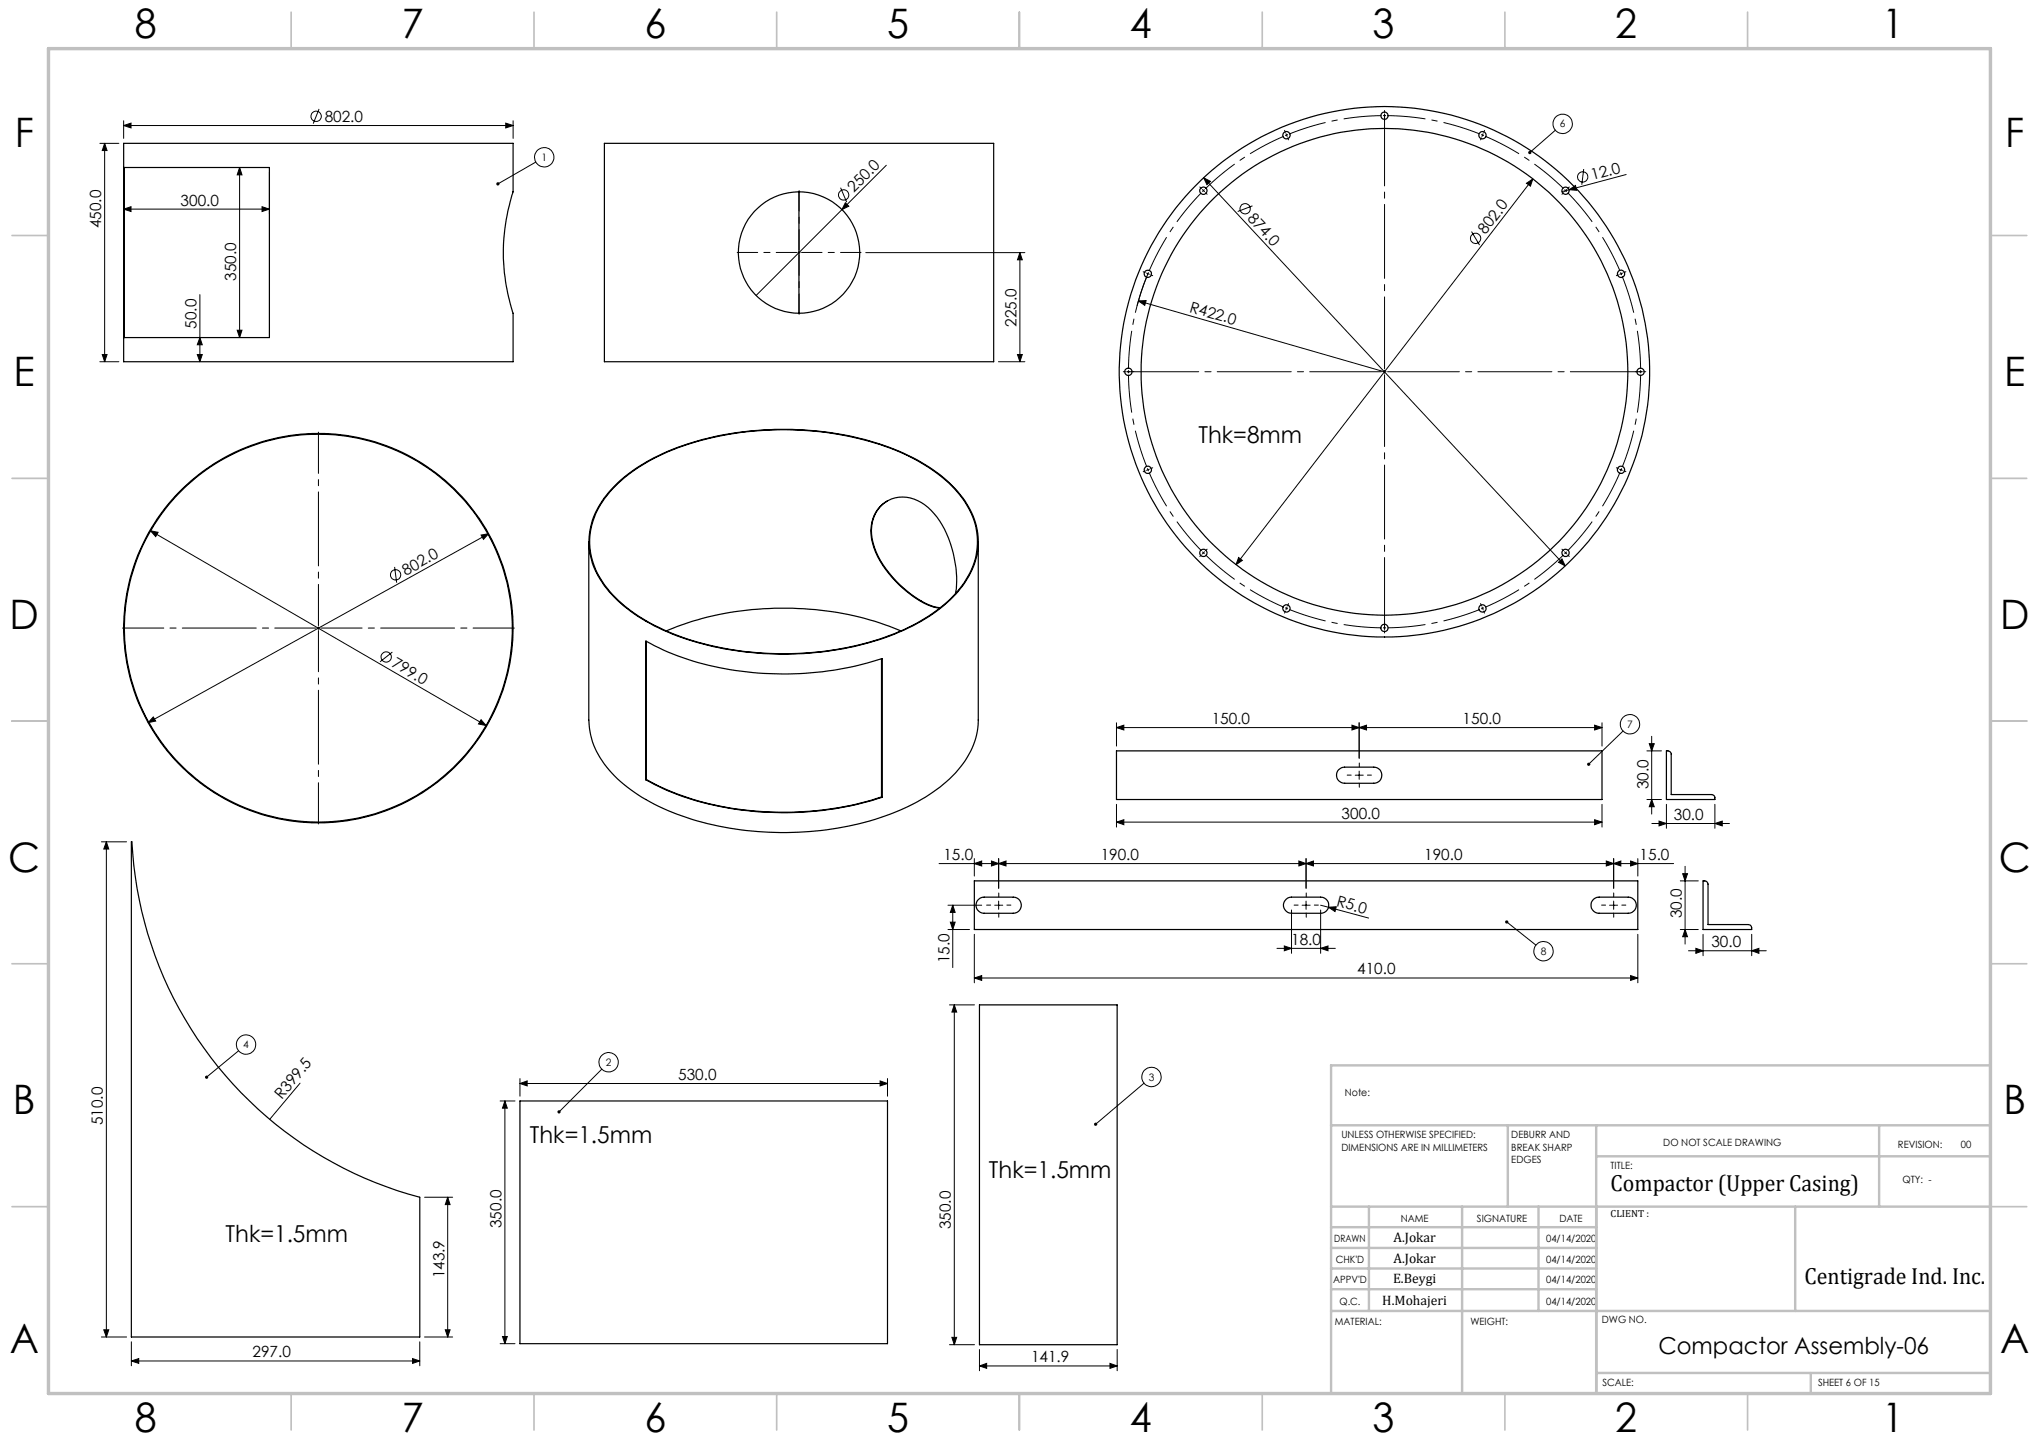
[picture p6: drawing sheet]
<svg xmlns="http://www.w3.org/2000/svg" width="420mm" height="297mm" viewBox="0 0 420 297" stroke-linecap="round" stroke-linejoin="round" font-family="sans-serif">
<g fill="none" stroke="#000" stroke-width=".21">
<path d="M20.6 29.5h3.9M21.6 29.5l.4 1.5h-.9zM21.6 29.5v45M25.5 25.9l1.5-.5v.9zM25.5 24.9v3.6M25.5 25.9h80.2M49.4 34.5l.4 1.5h-.9zM49.4 34.5v35M55.5 35.5v8.6M65.7 22.4l-1.2 3.1M104.2 25.4l1.5 .5-1.5 .4zM105.7 24.9v3.6"/>
<path d="M110.4 33.4l-7.8 4.5M173.1 38.7l1.3 3M182.6 34l-26.8 26.9M247.9 36.6l74.5 80M247.9 36.6l1.4 .8-.7 .6zM314.4 37.7l1.3-.8-.5 1.4zM315.7 36.9l-61.1 79.4M320.4 26.8l-5.3 4.6M323.2 39.1l1.3-.9 .3 1zM323.2 39.1l-1.5 .4M326.2 34.8l-.4 3.3M335 35.9l-11.8 3.2"/>
<path d="M25.5 43.1l1.5-.5v1zM25.5 43.1h30M54 42.6l1.5 .5-1.5 .5zM164.3 52h.5M164.6 51.7v.6M174.1 41.8l.7 .7-1.4 .7zM178.3 52h32.8M210.1 52l.5 1.5h-1zM210.1 52v22.5M236.5 56.3l-1 2.5-1.3 4.2M258 42.4l-3 1.2M303.1 47.7l1.7 2.8"/>
<path d="M20.6 74.5h3.9M21.1 73h.9l-.4 1.5zM40.6 73h1.1l-.5 1.5zM41.2 69.5l.5 1.5h-1.1zM41.2 60.7v13.8M48.9 68h.9l-.4 1.5zM205.7 74.5h5.4M209.6 73h1l-.5 1.5zM234.5 62l1.6-.1-.3 1zM234.5 62l50.7 14.6M333.6 96.7l.6 .2M334 96.5l-.2 .5"/>
<path d="M31 109.3l69.1 40.1M31 109.3l1.6 .3-.5 .9zM81.3 116.8l.4 3.2M99.1 110.2l1.5-.3-1 1.2zM100.6 109.9l-70.1 38.9M255.1 114.8l.8 .6-1.3 .9zM321 115.8l.7-.7 .7 1.5zM65.3 129.4h.5M65.6 129.1v.5M80.8 134.3l-2.5 2M31.6 147.7l.5 .8-1.6 .3zM99.1 148.2l1 1.2-1.5-.3z"/>
<path d="M230 149.9l1.5-.5v1zM230 148.9v4.8M278.5 149.4l1.5 .5-1.5 .5zM279.2 159.7h1.6M280 149.9l1.5-.5v1zM280 148.9v7.3M280 158.8v1.7M328.5 149.4l1.5 .5-1.5 .5zM330 149.9h-100M330 148.9v4.8M334.3 150.6l-7.1 6.8M339.2 154.7h3"/>
<path d="M339.7 153.2h1l-.5 1.5zM340.2 151.7v16M20.9 173.4h5.2M21.9 173.4l.5 1.5h-1zM21.9 173.4v102M193.4 177.9h151.3M200.7 177.9l1.5-.6v1.1zM200.7 176.8v3.6M204.2 177.3l1.5 .6-1.5 .5zM205.7 177.9l1.5-.6v1.1zM205.7 176.8v6.1M230 169.3l1.5-.5v1.1z"/>
<path d="M230 165.7v4.7M230 169.3h100M267.5 177.3l1.5 .6-1.5 .5zM269 177.9l1.5-.6v1.1zM269 176.8v6.1M328.5 168.8l1.5 .5-1.5 .6zM330 165.7v4.7M330.9 177.3l1.5 .6-1.5 .5zM332.4 176.8v6.1M332.4 177.9l1.5-.6v1.1zM335.9 177.3l1.5 .6-1.5 .5zM337.4 176.8v3.6"/>
<path d="M339.2 164.7h3M340.2 164.7l.5 1.5h-1zM340.3 169.6h15.9M341.7 169.1l1.6 .5-1.6 .5zM343.3 165.7v4.9M346.6 179.9h1l-.5 1.5zM347.1 178.4v16M353.2 169.6l1.6-.5v1zM353.2 165.7v4.9M195.3 186.4h6.9M195.3 191.4h4.4M195.8 189.9h.9l-.4 1.5z"/>
<path d="M196.3 186.4l.4 1.5h-.9zM196.3 186.4v12.9M200.7 192.4v10M204.9 186.4h1.7M205.7 185.6v1.7M263 195.3h12.1M264.5 194.8l1.5 .5-1.5 .5zM266 187.4v9M268.2 186.4h1.7M269 185.6v1.7M272 195.3l1.5-.5v1zM272 187.4v9"/>
<path d="M272 186.4l1.6 .5M273.6 186.9l1.6-.1-.2 .9zM273.6 186.9l8.3 2.2M310.4 189.9l6 4.8M331.5 186.4h1.7M332.4 185.6v1.7M337.4 192.4v10M346.1 181.4h3.7M346.1 191.4h3.7M347.1 191.4l.5 1.5h-1zM347.8 195.8h16M349.3 195.3l1.5 .5-1.5 .6z"/>
<path d="M350.8 192.4v4.4M360.8 195.8l1.5-.5v1.1zM360.8 192.4v4.4M49.1 216.4l-6.6 5.5M195.6 207h5.1M196.6 207l.5 1.5h-1zM196.6 207v70M200.7 201.4l1.5-.5v1zM200.7 201.4h136.7M335.9 200.9l1.5 .5-1.5 .5zM61.8 223.1l-6.2 7.4M103 226.8h3.1"/>
<path d="M104 226.8l.5 1.4h-1zM104 226.8v50M107.1 223.2l1.5-.6v1.1zM107.1 222.1v3.7M107.1 223.2h75.7M124 220.2l-8.9 8.8M181.3 222.6l1.5 .6-1.5 .5zM182.8 222.1v3.7M235.7 223.1l-10 8.5M87.5 246.6h5.7M92.2 246.6l.5 1.5h-1zM92.2 246.6v28.8"/>
<path d="M20.9 275.4h5.2M21.4 273.9h1l-.5 1.5zM27.1 276.4v4.9M85 279.8l1.5 .5-1.5 .5zM86.5 276.4v4.9M87.5 275.4h5.7M91.7 273.9h1l-.5 1.5zM103 276.8h3.1M103.5 275.3h1l-.5 1.5zM195.6 277h5.1M196.1 275.4h1l-.5 1.6zM201.8 278v4.3"/>
<path d="M230.1 278v4.3M27.1 280.3l1.5-.5v1zM27.1 280.3h59.4M201.8 281.3l1.4-.5v1zM201.8 281.3h28.3M228.6 280.8l1.5 .5-1.5 .5z"/>
<circle cx="65.1" cy="24" r="1.06"/>
<circle cx="112.1" cy="32.4" r="1.99"/>
<circle cx="321.9" cy="25.5" r="1.99"/>
<circle cx="326" cy="36.4" r="1.06"/>
<circle cx="173.8" cy="40.2" r="1.05"/>
<circle cx="256.5" cy="43" r="1.07"/>
<circle cx="303.9" cy="49.1" r="1.05"/>
<circle cx="81.5" cy="118.4" r="1.05"/>
<circle cx="79.6" cy="135.3" r="1.06"/>
<circle cx="335.7" cy="149.2" r="2"/>
<circle cx="318" cy="195.9" r="2"/>
<circle cx="50.7" cy="215.1" r="2"/>
<circle cx="125.4" cy="218.8" r="2"/>
<circle cx="237.2" cy="221.8" r="2"/>
</g>
<g fill="none" stroke="#000" stroke-width=".21" stroke-dasharray="15.2 1.3 1.3 1.3" stroke-linecap="butt">
<path d="M247.9 39.3l-.2 .2M247.9 39.3l.2-.3M265 27.8l-.3 .1M265 27.8l.3-.1M285.2 23.8h-.3M285.2 23.8h.3M305.4 27.8l-.3-.1M305.4 27.8l.3 .1M322.5 39.3l-.2-.3M322.5 39.3l.2 .2M236.5 56.4l-.2 .3M236.5 56.4l.1-.3"/>
<path d="M333.9 56.4l-.1-.3M333.9 56.4l.1 .3M232.4 76.6v.3M232.4 76.6v-.4M337.9 76.6v-.4M337.9 76.6v.3M236.5 96.7l.1 .3M236.5 96.7l-.2-.2M247.9 113.9l.2 .2M247.9 113.9l-.2-.3M322.5 113.9l.2-.3M322.5 113.9l-.2 .2"/>
<path d="M265 125.3l.3 .1M265 125.3l-.3-.1M285.2 129.3h.3M285.2 129.3h-.3M305.4 125.3l.3-.1M305.4 125.3l-.3 .1"/>
</g>
<g fill="none" stroke="#000" stroke-width=".21" stroke-dasharray="15.2 1.3 1.3 1.3" stroke-dashoffset="7.4" stroke-linecap="butt">
<path d="M247.5 39.7a52.8 52.8 0 0 0-10.8 16.1M264.4 28.1a52.7 52.7 0 0 0-16.1 10.7M284.6 23.8a52.8 52.8 0 0 0-19 3.8M304.8 27.6a52.7 52.7 0 0 0-19-3.8M322 38.8a52.8 52.8 0 0 0-16-10.7M236.2 57a52.7 52.7 0 0 0-3.8 18.9M333.7 55.8a52.7 52.7 0 0 0-10.8-16.1M232.4 77.2a52.8 52.8 0 0 0 3.8 19M337.9 75.9a52.8 52.8 0 0 0-3.7-18.9M236.7 97.3a52.7 52.7 0 0 0 10.8 16.1M334.2 96.2a52.7 52.7 0 0 0 3.7-19M248.3 114.3a52.8 52.8 0 0 0 16.1 10.8"/>
<path d="M322.9 113.4a52.8 52.8 0 0 0 10.8-16.1M265.6 125.5a52.7 52.7 0 0 0 19 3.8M285.8 129.3a52.8 52.8 0 0 0 19-3.8M306 125.1a52.7 52.7 0 0 0 16-10.8"/>
</g>
<g fill="none" stroke="#000" stroke-width=".21" stroke-dasharray="15.2 1.3 1.3 1.3">
<path d="M247.5 38.8l-.4-.3M247.9 39.3l-.2-.3M247.9 39.3l.2 .2M248.3 39.7l.3 .3M264.8 27.2l-.2-.4M265 27.8l-.1-.3M265 27.8l.1 .3M265.2 28.4l.2 .4M285.2 23.8v-.3M285.2 23.8v.3M285.2 23.2v-.5M285.2 24.4v.5"/>
<path d="M305.1 28.4l-.1 .4M305.4 27.8l.1-.3M305.4 27.8l-.1 .3M305.6 27.2l.2-.4M322.1 39.7l-.4 .3M322.5 39.3l.2-.3M322.5 39.3l-.2 .2M322.9 38.8l.3-.3M235.9 56.1l-.4-.1M236.5 56.4l-.3-.1M236.5 56.4l.2 .1M237 56.6l.4 .2"/>
<path d="M333.3 56.6l-.4 .2M333.9 56.4l.3-.1M333.9 56.4l-.3 .1M334.5 56.1l.4-.1M231.8 76.6h-.4M232.4 76.6h-.3M232.4 76.6h.4M233.1 76.6h.4M285.2 76.6v-.4M285.2 76.6h-.3M285.2 76.6v.3M285.2 76.6h.3"/>
<path d="M337.3 76.6h-.4M337.9 76.6h.4M337.9 76.6h-.3M338.6 76.6h.4M235.9 97l-.4 .2M236.5 96.7l-.3 .2M236.5 96.7l.2-.1M237 96.5l.4-.2M333.3 96.5l-.4-.2M334.5 97l.4 .2M247.5 114.3l-.4 .3M247.9 113.9l-.2 .2"/>
<path d="M247.9 113.9l.2-.3M248.3 113.4l.3-.3M322.1 113.4l-.4-.3M322.5 113.9l.2 .2M322.5 113.9l-.2-.3M322.9 114.3l.3 .3M264.8 125.9l-.2 .4M265 125.3l-.1 .3M265 125.3l.1-.3M265.2 124.7l.2-.4M285.2 129.3v.3M285.2 129.3v-.3"/>
<path d="M285.2 129.9v.5M285.2 128.7v-.5M305.1 124.7l-.1-.4M305.4 125.3l.1 .3M305.4 125.3l-.1-.3M305.6 125.9l.2 .4M278.3 159.6h-.8M280 158v-.9M281.7 159.6h.8M280 161.3v.8M204.1 186.4h-.9M205.7 184.8v-.9"/>
<path d="M205.7 188.1v.8M207.4 186.4h.8M267.4 186.4h-.8M269.1 184.8v-.9M269.1 188.1v.8M270.7 186.4h.9M330.7 186.4h-.8M332.4 184.8v-.9M332.4 188.1v.8M334.1 186.4h.8"/>
</g>
<path d="M284.6 76.6h-52.5M285.2 75.9v-52.4M285.2 77.2v52.4M285.8 76.6h52.5" fill="none" stroke="#000" stroke-width=".21" stroke-dasharray="15.2 1.3 1.3 1.3" stroke-dashoffset=".5"/>
<path d="M164.1 52h-12.2M164.6 51.5v-12.3M164.6 52.5v12.2M165.1 52h12.3" fill="none" stroke="#000" stroke-width=".21" stroke-dasharray="15.2 1.3 1.3 1.3" stroke-dashoffset="11"/>
<path d="M65.1 129.4h-39.9M65.6 128.9v-39.9M65.6 129.9v39.8M66.1 129.4h39.8" fill="none" stroke="#000" stroke-width=".21" stroke-dasharray="15.2 1.3 1.3 1.3" stroke-dashoffset="6.7"/>
<g fill="none" stroke="#c0c0c0" stroke-width=".35">
<path d="M60 2.5v7.5M110 2.5v7.5M160 2.5v7.5M210 2.5v7.5M260 2.5v7.5M310 2.5v7.5M360 2.5v7.5M2.5 48.5h7.5M410 48.5h7.5M2.5 98.5h7.5M410 98.5h7.5M2.5 148.5h7.5"/>
<path d="M410 148.5h7.5M2.5 198.5h7.5M410 198.5h7.5M2.5 248.5h7.5M410 248.5h7.5M60 287v7.5M110 287v7.5M160 287v7.5M210 287v7.5M260 287v7.5M310 287v7.5M360 287v7.5"/>
</g>
<g fill="none" stroke="#c0c0c0" stroke-width=".5">
<path d="M410 219.4h-135.8v67.4M274.2 231.8h135.8M310.6 231.8v16.7M328.8 231.8v55.2M328.8 238.2h81.2M387.1 231.8v16.7M274.2 248.5h135.8M274.2 257h54.6M274.2 252.8h54.6M282 248.5v21.5M301.2 248.5v38.3M316.9 248.5v21.5"/>
<path d="M369.8 248.5v21.5M274.2 265.5h54.6M274.2 261.3h54.6M274.2 270h135.8M328.8 282.8h81.2M373 282.8v4.2"/>
</g>
<path d="M10 10h400v277h-400z" fill="none" stroke="#c0c0c0" stroke-width=".7"/>
<g fill="#000">
<path d="M323.2 39.1l1.3-.9 .3 1zM174.1 41.8l.7 .7-1.4 .7zM234.5 62l1.6-.1-.3 1zM273.6 186.9l1.6-.1-.2 .9z"/>
<path d="M25.5 25.9l1.5-.5v.9zM104.2 25.4l1.5 .5-1.5 .4zM27.1 280.3l1.5-.5v1zM85 279.8l1.5 .5-1.5 .5z"/>
<path d="M49.4 34.5l.4 1.5h-.9zM48.9 68h.9l-.4 1.5zM41.2 69.5l.5 1.5h-1.1zM40.6 73h1.1l-.5 1.5zM21.9 173.4l.5 1.5h-1zM21.4 273.9h1l-.5 1.5zM104 226.8l.5 1.4h-1zM103.5 275.3h1l-.5 1.5zM196.6 207l.5 1.5h-1zM196.1 275.4h1l-.5 1.6zM339.7 153.2h1l-.5 1.5zM340.2 164.7l.5 1.5h-1z"/>
<path d="M102.3 37.6v.4l.3-.1-.3 .1a.33 .33 0 0 0 .4 .1 .33 .33 0 0 0 .1-.5 .33 .33 0 0 0-.5 0zM314.8 31.3l.1 .3 .2-.2-.2 .2a.34 .34 0 0 0 .5 .1 .34 .34 0 0 0-.1-.6 .34 .34 0 0 0-.5 .2zM42.3 221.7v.4l.2-.2-.2 .2a.34 .34 0 0 0 .5 0 .34 .34 0 0 0 0-.5 .34 .34 0 0 0-.5 .1zM114.9 228.8l-.1 .2 .1 .2 .2-.2-.2 .2a.33 .33 0 0 0 .5 0 .33 .33 0 0 0 0-.4 .33 .33 0 0 0-.5 0zM225.4 231.4v.4l.3-.2-.3 .2a.34 .34 0 0 0 .5 0 .34 .34 0 0 0 0-.5 .34 .34 0 0 0-.5 .1zM327 157.2v.5l.2-.3-.2 .3a.34 .34 0 0 0 .5 0 .34 .34 0 0 0 0-.5 .34 .34 0 0 0-.5 0zM310.1 189.7a.34 .34 0 0 0 .2 .5 .34 .34 0 0 0 .4-.4 .34 .34 0 0 0-.5-.2l.2 .3z"/>
<path d="M25.5 43.1l1.5-.5v1zM54 42.6l1.5 .5-1.5 .5z"/>
<path d="M210.1 52l.5 1.5h-1zM209.6 73h1l-.5 1.5zM346.6 179.9h1l-.5 1.5zM347.1 191.4l.5 1.5h-1z"/>
<path d="M21.1 73h.9l-.4 1.5zM21.6 29.5l.4 1.5h-.9z"/>
<path d="M31 109.3l1.1 1.2 .5-.9zM99.1 148.2l-.5 .9 1.5 .3z"/>
<path d="M255.1 114.8l-.5 1.5 1.3-.9zM314.4 37.7l.8 .6 .5-1.4z"/>
<path d="M321 115.8l1.4 .8-.7-1.5zM247.9 36.6l.7 1.4 .7-.6z"/>
<path d="M31.6 147.7l-1.1 1.1 1.6-.3zM99.1 110.2l.5 .9 1-1.2z"/>
<path d="M280 149.9l1.5-.5v1zM328.5 149.4l1.5 .5-1.5 .5z"/>
<path d="M205.7 177.9l1.5-.6v1.1zM267.5 177.3l1.5 .6-1.5 .5z"/>
<path d="M269 177.9l1.5-.6v1.1zM330.9 177.3l1.5 .6-1.5 .5z"/>
<path d="M328.5 168.8l1.5 .5-1.5 .6zM230 169.3l1.5-.5v1.1z"/>
<path d="M332.4 177.9l1.5-.6v1.1zM335.9 177.3l1.5 .6-1.5 .5z"/>
<path d="M196.3 186.4l.4 1.5h-.9zM195.8 189.9h.9l-.4 1.5z"/>
<path d="M272 195.3l1.5-.5v1zM264.5 194.8l1.5 .5-1.5 .5z"/>
<path d="M335.9 200.9l1.5 .5-1.5 .5zM200.7 201.4l1.5-.5v1z"/>
<path d="M181.3 222.6l1.5 .6-1.5 .5zM107.1 223.2l1.5-.6v1.1zM278.5 149.4l1.5 .5-1.5 .5zM230 149.9l1.5-.5v1zM204.2 177.3l1.5 .6-1.5 .5zM200.7 177.9l1.5-.6v1.1z"/>
<path d="M91.7 273.9h1l-.5 1.5zM92.2 246.6l.5 1.5h-1z"/>
<path d="M201.8 281.3l1.4-.5v1zM228.6 280.8l1.5 .5-1.5 .5zM341.7 169.1l1.6 .5-1.6 .5zM353.2 169.6l1.6-.5v1zM349.3 195.3l1.5 .5-1.5 .6zM360.8 195.8l1.5-.5v1.1z"/>
</g>
<g fill="none" stroke="#000" stroke-width=".25">
<path d="M25.5 29.5h80.2v10a39.9 39.9 0 0 0 0 25v10h-80.2zM25.5 34.5h30v35h-30M25.6 34.5v35M124.5 29.5h80.2v45h-80.2zM164.6 39.5v25M127.2 99.5a42.8 42.8 0 0 1 19.7-9.5 66 66 0 0 1 38.3 3 31.1 31.1 0 0 1 13.6 10.2 14.4 14.4 0 0 1-1 18 33 33 0 0 1-14.5 9.8 65.3 65.3 0 0 1-45.8-.8 30.1 30.1 0 0 1-13.5-10.3 14.4 14.4 0 0 1 1-18zM121.3 111.6v36.7a17.1 17.1 0 0 0 6.5 12.7 44.5 44.5 0 0 0 21.3 9.4 63.8 63.8 0 0 0 38-4.3 27 27 0 0 0 12.8-11.3 14 14 0 0 0 1.6-6.5v-36.7M126.7 100.2a40 40 0 0 1 19.1-9.9 64.9 64.9 0 0 1 40.3 3.1 29.4 29.4 0 0 1 12.9 10.5 14.4 14.4 0 0 1-1.3 17.3 34.1 34.1 0 0 1-15.5 10.1 65 65 0 0 1-45.5-1.6 29 29 0 0 1-12.9-10.4 14.3 14.3 0 0 1 1.3-17.3zM182.8 103.1a7.4 7.4 0 0 0-3 8.7 21.7 21.7 0 0 0 8.5 11 11.1 11.1 0 0 0 5.4 2.4M133.1 132.1v28.4M137.3 130a64.4 64.4 0 0 1 38.6-3.2 53.5 53.5 0 0 1 9.7 3.2M181.6 135.7v28.4"/>
<path d="M196.8 122.2a22.4 22.4 0 0 0-4.4-16.4 8 8 0 0 0-8.7-3 7.2 7.2 0 0 0-4 9.1 21.7 21.7 0 0 0 8.5 11 11 11 0 0 0 5.4 2.3M230 154.7h100v10h-100zM275.7 158.5l.6-.4 .7-.1h6a1.66 1.66 0 0 1 1.6 1.7 1.66 1.66 0 0 1-1.6 1.6h-6a1.66 1.66 0 0 1-1.6-1 1.66 1.66 0 0 1 .3-1.8zM343.3 154.7a.77 .77 0 0 1 .9 .6v8.4h8.4a.75 .75 0 0 1 .6 1h-9.9zM27.1 173.4h.1a79.8 79.8 0 0 0 59.3 73.2v28.8h-59.4zM133 160.6v-28.6a58.6 58.6 0 0 0 29.3 6.8 63.8 63.8 0 0 0 19.4-3.2v28.6M133 160.6a58.6 58.6 0 0 0 29.3 6.8 63.8 63.8 0 0 0 19.4-3.2M133.1 160.5a59.5 59.5 0 0 0 32.7 6.6 61.8 61.8 0 0 0 15.8-3M133.1 160.5l-.1 .1M181.6 164.1l.1 .1M200.7 181.4h136.7v10h-136.7zM201.6 185.2l.3-.2 .8-.2h6a1.66 1.66 0 0 1 1.7 1.6 1.66 1.66 0 0 1-1.7 1.7h-6a1.65 1.65 0 0 1-1.5-1.1 1.65 1.65 0 0 1 .4-1.8z"/>
<path d="M264.9 185.2l.4-.2 .7-.2h6a1.66 1.66 0 0 1 1.7 1.6 1.66 1.66 0 0 1-1.7 1.7h-6a1.65 1.65 0 0 1-1.5-1.1 1.65 1.65 0 0 1 .4-1.8zM328.3 185.2l.7-.4h.4h6a1.66 1.66 0 0 1 1.7 1.6 1.66 1.66 0 0 1-1.7 1.7h-6a1.65 1.65 0 0 1-1.6-1.1 1.65 1.65 0 0 1 .5-1.8zM350.8 181.4a.77 .77 0 0 1 1 .7v8.3h8.4a.79 .79 0 0 1 .6 1h-10zM201.8 207h28.3v70h-28.3zM107.1 226.8h75.7v50h-75.7z"/>
<circle cx="247.9" cy="39.3" r=".75"/>
<circle cx="265" cy="27.9" r=".75"/>
<circle cx="285.2" cy="23.8" r=".75"/>
<circle cx="305.4" cy="27.8" r=".76"/>
<circle cx="322.5" cy="39.3" r=".75"/>
<circle cx="164.6" cy="52" r="12.5"/>
<circle cx="236.4" cy="56.4" r=".74"/>
<circle cx="333.9" cy="56.4" r=".74"/>
<circle cx="232.4" cy="76.6" r=".75"/>
<circle cx="285.2" cy="76.6" r="50.1"/>
<circle cx="285.2" cy="76.6" r="54.6"/>
<circle cx="337.9" cy="76.6" r=".74"/>
<circle cx="236.4" cy="96.8" r=".76"/>
<circle cx="333.9" cy="96.8" r=".75"/>
<circle cx="247.9" cy="113.9" r=".76"/>
<circle cx="322.5" cy="113.9" r=".75"/>
<circle cx="65.6" cy="129.4" r="40"/>
<circle cx="65.6" cy="129.4" r="40.1"/>
<circle cx="265" cy="125.3" r=".75"/>
<circle cx="285.2" cy="129.3" r=".75"/>
<circle cx="305.4" cy="125.3" r=".76"/>
</g>
<g font-size="8.4">
<text x="27.7" y="7.9">8</text>
<text x="82.7" y="7.9">7</text>
<text x="132.7" y="7.9">6</text>
<text x="182.7" y="7.9">5</text>
<text x="232.7" y="7.9">4</text>
<text x="282.7" y="7.9">3</text>
<text x="332.7" y="7.9">2</text>
<text x="387.7" y="7.9">1</text>
<text x="3" y="30.3">F</text>
<text x="413" y="30.3">F</text>
<text x="2.8" y="79.5">E</text>
<text x="412.8" y="79.5">E</text>
<text x="2" y="129.5">D</text>
<text x="412" y="129.5">D</text>
<text x="1.7" y="179.5">C</text>
<text x="411.7" y="179.5">C</text>
<text x="2.7" y="229.5">B</text>
<text x="412.7" y="229.5">B</text>
<text x="2" y="278.8">A</text>
<text x="412" y="278.8">A</text>
<text x="27.7" y="294.9">8</text>
<text x="82.7" y="294.9">7</text>
<text x="132.7" y="294.9">6</text>
<text x="182.7" y="294.9">5</text>
<text x="232.7" y="294.9">4</text>
<text x="282.7" y="294.9">3</text>
<text x="332.7" y="294.9">2</text>
<text x="387.7" y="294.9">1</text>
</g>
<g font-size="4.8">
<text x="246.9" y="91.2">Thk=8mm</text>
<text x="109.1" y="235.4">Thk=1.5mm</text>
<text x="203.7" y="242.7">Thk=1.5mm</text>
<text x="331.8" y="245.2">Compactor (Upper Casing)</text>
<text x="46.5" y="255.8">Thk=1.5mm</text>
<text x="371.7" y="264.5">Centigrade Ind. Inc.</text>
<text x="341.6" y="278.8">Compactor Assembly-06</text>
</g>
<g font-size="3.2">
<text x="66.9" y="25.1">802.0</text>
<text x="175.9" y="39.7" transform="rotate(-45 175.9 39.7)">250.0</text>
<text x="328" y="37.1" transform="rotate(-15 328 37.1)">12.0</text>
<text x="20.9" y="47" transform="rotate(-90 20.9 47)">450.0</text>
<text x="37.2" y="42.3">300.0</text>
<text x="256.8" y="45.1" transform="rotate(47 256.8 45.1)">874.0</text>
<text x="306" y="48.4" transform="rotate(-52 306 48.4)">802.0</text>
<text x="48.7" y="57.9" transform="rotate(-90 48.7 57.9)">350.0</text>
<text x="244.9" y="64.2" transform="rotate(16 244.9 64.2)">R422.0</text>
<text x="40.5" y="67.7" transform="rotate(-90 40.5 67.7)">50.0</text>
<text x="209.4" y="67.3" transform="rotate(-90 209.4 67.3)">225.0</text>
<text x="83.6" y="118.6" transform="rotate(-29 83.6 118.6)">802.0</text>
<text x="80.5" y="137.2" transform="rotate(30 80.5 137.2)">799.0</text>
<text x="249.6" y="149.1">150.0</text>
<text x="301.3" y="149.1">150.0</text>
<text x="339.5" y="162.5" transform="rotate(-90 339.5 162.5)">30.0</text>
<text x="276.4" y="168.6">300.0</text>
<text x="344.8" y="168.9">30.0</text>
<text x="194.3" y="177.1">15.0</text>
<text x="226.7" y="177.1">190.0</text>
<text x="293.3" y="177.1">190.0</text>
<text x="337.7" y="177.1">15.0</text>
<text x="275.1" y="186.6" transform="rotate(15 275.1 186.6)">R5.0</text>
<text x="346.4" y="189.2" transform="rotate(-90 346.4 189.2)">30.0</text>
<text x="266" y="194.6">18.0</text>
<text x="352.5" y="195.1">30.0</text>
<text x="195.6" y="198.4" transform="rotate(-90 195.6 198.4)">15.0</text>
<text x="279.6" y="200.7">410.0</text>
<text x="58" y="226.5" transform="rotate(-50 58 226.5)">R399.5</text>
<text x="139.7" y="222.4">530.0</text>
<text x="21.2" y="231.8" transform="rotate(-90 21.2 231.8)">510.0</text>
<text x="103.3" y="252.9" transform="rotate(-90 103.3 252.9)">350.0</text>
<text x="195.9" y="253.2" transform="rotate(-90 195.9 253.2)">350.0</text>
<text x="91.5" y="263.3" transform="rotate(-90 91.5 263.3)">143.9</text>
<text x="52" y="279.6">297.0</text>
<text x="212.4" y="280.6">141.9</text>
</g>
<g font-size="2.8">
<text x="287" y="255.9">A.Jokar</text>
<text x="287" y="260.1">A.Jokar</text>
<text x="284.7" y="268.7">H.Mohajeri</text>
<text x="286.9" y="264.2">E.Beygi</text>
</g>
<g font-size="2.1">
<text x="321.3" y="26.2">6</text>
<text x="111.5" y="33.1">1</text>
<text x="335.2" y="149.9">7</text>
<text x="317.4" y="196.6">8</text>
<text x="50.1" y="215.9">4</text>
<text x="124.8" y="219.5">2</text>
<text x="236.6" y="222.5">3</text>
<text x="277" y="225.8">Note:</text>
<text x="276.3" y="234.5">UNLESS OTHERWISE SPECIFIED:</text>
<text x="276.3" y="237">DIMENSIONS ARE IN MILLIMETERS</text>
<text x="311.3" y="234.5">DEBURR AND</text>
<text x="311.3" y="237">BREAK SHARP</text>
<text x="311.3" y="239.5">EDGES</text>
<text x="342.6" y="235.9">DO NOT SCALE DRAWING</text>
<text x="391" y="236.5">REVISION:</text>
<text x="403.9" y="236.5">00</text>
<text x="331.8" y="240.8">TITLE:</text>
<text x="391.9" y="243.6">QTY: -</text>
<text x="288.5" y="251.7">NAME</text>
<text x="304.2" y="251.7">SIGNATURE</text>
<text x="321.2" y="251.7">DATE</text>
<text x="331.8" y="250.7">CLIENT :</text>
<text x="274.8" y="255.8">DRAWN</text>
<text x="318.5" y="255.8">04/14/2020</text>
<text x="275.1" y="260.1">CHK'D</text>
<text x="318.5" y="260">04/14/2020</text>
<text x="274.6" y="264.2">APPV'D</text>
<text x="275.9" y="268.7">Q.C.</text>
<text x="318.5" y="264.2">04/14/2020</text>
<text x="318.5" y="268.7">04/14/2020</text>
<text x="275" y="273">MATERIAL:</text>
<text x="302.9" y="273">WEIGHT:</text>
<text x="330" y="272.5">DWG NO.</text>
<text x="330.1" y="285.6">SCALE:</text>
<text x="374.5" y="285.6">SHEET 6 OF 15</text>
</g>
</svg>
